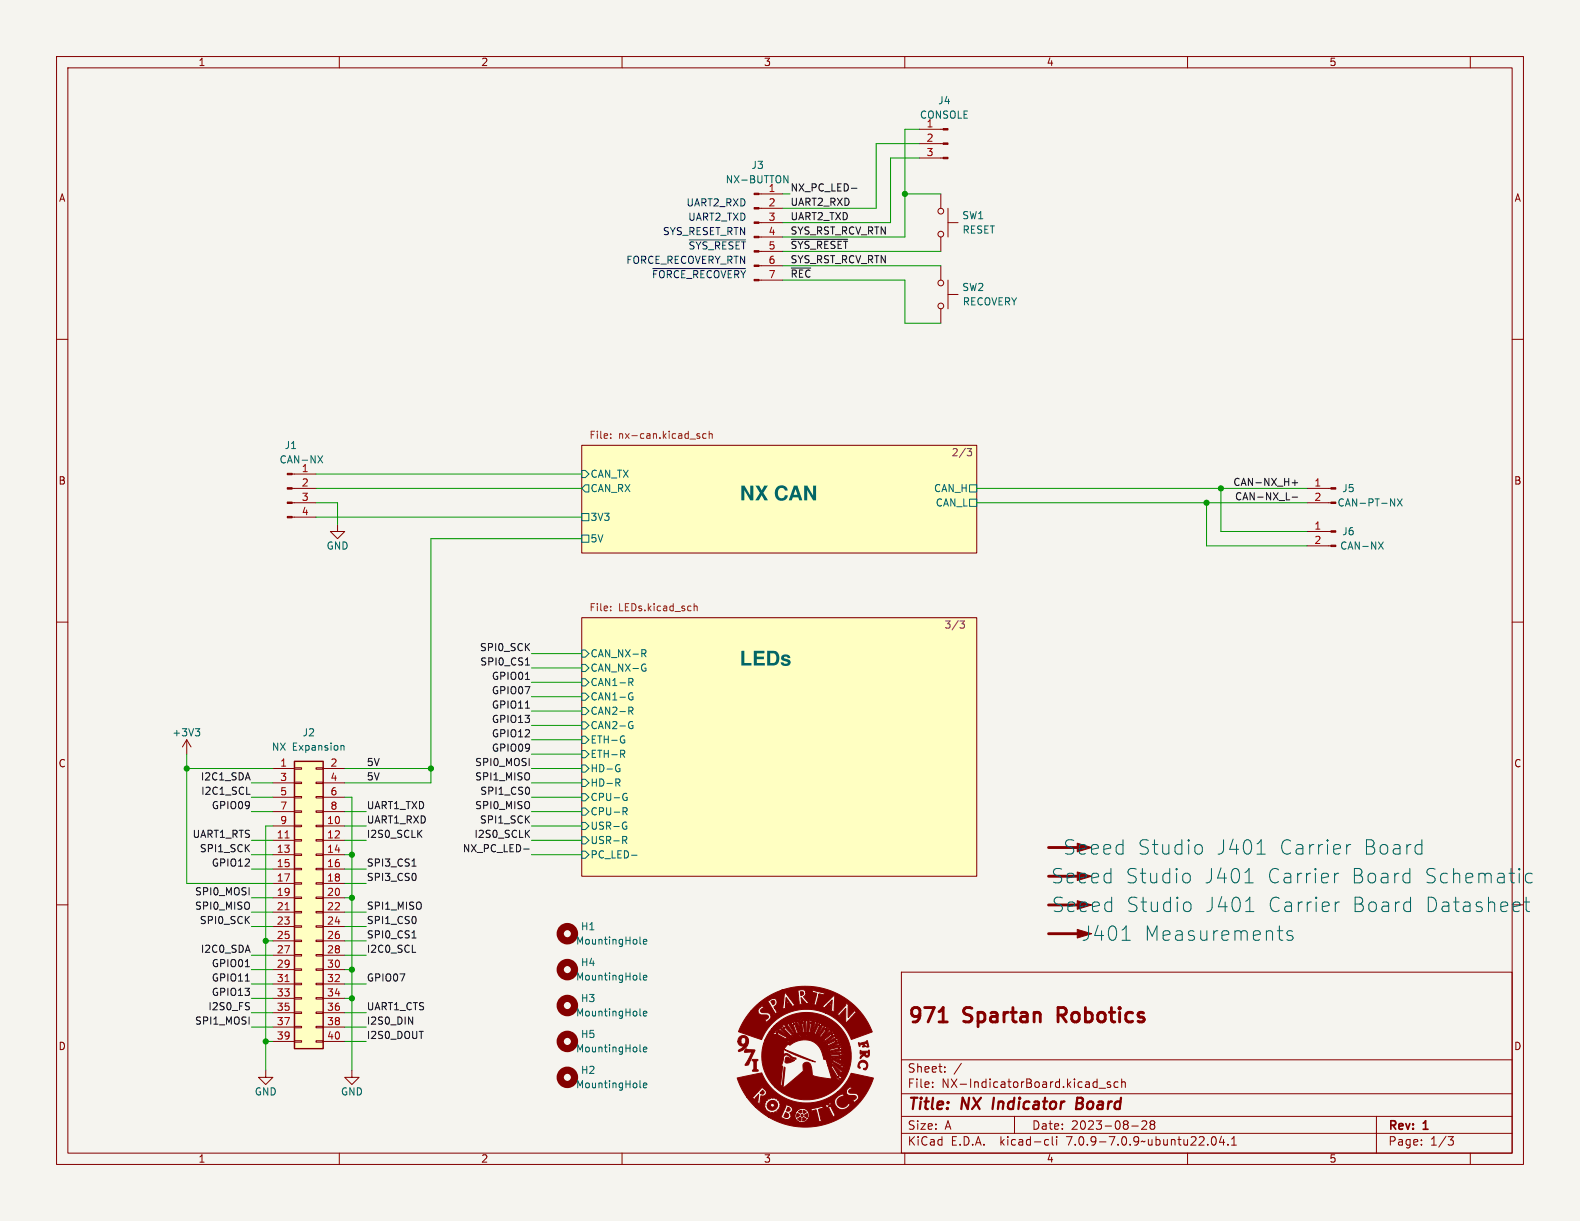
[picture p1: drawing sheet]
<svg xmlns="http://www.w3.org/2000/svg" width="279mm" height="216mm" viewBox="0 0 279 216" stroke-linecap="round" stroke-linejoin="round" font-family="sans-serif">
<path d="M0 0h279.4v215.9h-279.4z" fill="#f5f4ef" stroke="#f5f4ef" stroke-width=".18"/>
<g fill="none" stroke="#840000" stroke-width=".18">
<path d="M10 10h259.4v195.9h-259.4zM12 12h255.4v191.9h-255.4zM60 10v2M110 10v2M160 10v2M210 10v2M260 10v2M134.2 39.4h4.2M134.2 36.8h4.2M134.2 34.3h4.2M162.6 27.9h4.2M162.6 25.4h4.2"/>
<path d="M162.6 22.9h4.2M166.4 34.3v2.5M167.6 39.4h1.8M167.6 36.8v5.1M10 60h2M134.2 47h4.2M134.2 41.9h4.2M134.6 44.5h3.8M134.6 49.5h3.8M166.4 41.9v2.6M166.4 47v2.5M166.4 54.6v2.6"/>
<path d="M167.6 49.5v5.1M167.6 52.1h1.8M267.4 60h2M102.9 78.7h69.8v19.1h-69.8zM51.7 91.4h4.2M51.7 88.9h4.2M51.7 86.4h4.2M51.7 83.8h4.2M59.7 92.7v1.3h1.3l-1.3 1.3-1.3-1.3h1.3M231.1 96.5h4.3M231.1 94h4.3M231.1 88.9h4.3"/>
<path d="M231.1 86.4h4.3M10 110h2M102.9 109.2h69.8v45.7h-69.8zM267.4 110h2M33 130.8l-.7 1.3M33 130.8v2.6M33 130.8l.8 1.3M48.3 135.9h3.8M48.3 138.4h3.8M52.1 138.3h1.2v.3h-1.2zM52.1 135.8h1.2v.2h-1.2zM55.9 138.3h1.2v.3h-1.2z"/>
<path d="M55.9 135.8h1.2v.2h-1.2zM57.1 135.9h3.9M57.1 138.4h3.9M10 160h2M48.3 146.1h3.8M48.3 148.6h3.8M48.3 151.1h3.8M48.3 153.7h3.8M48.3 156.2h3.8M48.3 158.8h3.8M48.3 141h3.8M48.3 143.5h3.8"/>
<path d="M52.1 158.6h1.2v.3h-1.2zM52.1 156.1h1.2v.2h-1.2zM52.1 153.5h1.2v.3h-1.2zM52.1 151h1.2v.3h-1.2zM52.1 148.5h1.2v.2h-1.2zM52.1 145.9h1.2v.3h-1.2zM52.1 143.4h1.2v.2h-1.2zM52.1 140.8h1.2v.3h-1.2zM55.9 158.6h1.2v.3h-1.2zM55.9 156.1h1.2v.2h-1.2zM55.9 153.5h1.2v.3h-1.2zM55.9 151h1.2v.3h-1.2z"/>
<path d="M55.9 148.5h1.2v.2h-1.2zM55.9 145.9h1.2v.3h-1.2zM55.9 143.4h1.2v.2h-1.2zM55.9 140.8h1.2v.3h-1.2zM57.1 146.1h3.9M57.1 148.6h3.9M57.1 151.1h3.9M57.1 153.7h3.9M57.1 156.2h3.9M57.1 158.8h3.9M57.1 141h3.9M57.1 143.5h3.9"/>
<path d="M267.4 160h2M48.3 161.3h3.8M48.3 163.8h3.8M48.3 166.4h3.8M48.3 168.9h3.8M48.3 171.5h3.8M48.3 174h3.8M48.3 176.5h3.8M48.3 179.1h3.8M52.1 178.9h1.2v.3h-1.2zM52.1 176.4h1.2v.3h-1.2zM52.1 173.9h1.2v.2h-1.2z"/>
<path d="M52.1 171.3h1.2v.3h-1.2zM52.1 168.8h1.2v.2h-1.2zM52.1 166.2h1.2v.3h-1.2zM52.1 163.7h1.2v.3h-1.2zM52.1 161.2h1.2v.2h-1.2zM55.9 178.9h1.2v.3h-1.2zM55.9 176.4h1.2v.3h-1.2zM55.9 173.9h1.2v.2h-1.2zM55.9 171.3h1.2v.3h-1.2zM55.9 168.8h1.2v.2h-1.2zM55.9 166.2h1.2v.3h-1.2zM55.9 163.7h1.2v.3h-1.2z"/>
<path d="M55.9 161.2h1.2v.2h-1.2zM57.1 161.3h3.9M57.1 163.8h3.9M57.1 166.4h3.9M57.1 168.9h3.9M57.1 171.5h3.9M57.1 174h3.9M57.1 176.5h3.9M57.1 179.1h3.9M159.4 171.9h108v32h-108zM47 189.2v1.3h1.3l-1.3 1.3-1.3-1.3h1.3M48.3 181.6h3.8"/>
<path d="M48.3 184.2h3.8M52.1 184h1.2v.3h-1.2zM52.1 181.5h1.2v.2h-1.2zM55.9 184h1.2v.3h-1.2zM55.9 181.5h1.2v.2h-1.2zM57.1 181.6h3.9M57.1 184.2h3.9M62.2 189.2v1.3h1.3l-1.3 1.3-1.2-1.3h1.2M159.4 197.4h108M159.4 193.4h108M159.4 187.4h108M164.9 192.1v.2"/>
<path d="M164.9 191.4v.1M167.1 189.4v.2M167.1 188.7v.1M170 188l-1.3 1.9M179.4 197.4v3M194.4 192.4h1.1M196.4 191.4l-.4-.1-.2 .2 .1 .2 .5 .2v.3h-.6M197.7 191.4l-.4-.1-.3 .3v.4l.1 .2h.6M198.4 191.4l.2-.1 .3 .1 .1 .9M198.4 190.8v1.5M200.1 199.1h1.2M201.9 198.3l.6-.1 .2 .1 .1 .3-.9 1.1h.9"/>
<path d="M203.6 198.8l-.2-.3 .2-.3 .5 .1 .1 .2-.3 .3M203.6 198.8l-.2 .3v.3l.2 .3 .5-.1 .1-.2-.1-.4-.2-.2M203.6 198.8h.3M243.4 197.4v6.5M60 203.9v2M110 203.9v2M159.4 200.4h108M160 203.9v2M185 201.5l.4 .1M185.4 202.4l-.4 .1M186.1 201v1.3l.2 .2M186.9 201v.1"/>
<path d="M186.9 201.5v1M210 203.9v2M214.4 201.1l.2-.1a.81 .81 0 0 1 .6 .6 .81 .81 0 0 1-.3 .8l-.2 .1a.81 .81 0 0 1-.6-.6 .81 .81 0 0 1 .3-.8zM216 200.9l-.4 1.1h1M216.4 201.5v1M217.1 202.3v.2M217.8 202.5h.8M217.8 201.4l.4-.4v1.5M251.4 202.3v.2M251.4 201.6v.1M256.1 201h.9l-.5 .6 .4 .1 .1 .5-.3 .3h-.4M260 203.9v2"/>
<circle cx="166.4" cy="37.3" r=".51"/>
<circle cx="166.4" cy="50" r=".51"/>
<circle cx="166.4" cy="54.1" r=".51"/>
<circle cx="166.4" cy="41.4" r=".51"/>
</g>
<path d="M175.8 194.1l-.3 2M190.4 195.1h.7M191.1 195.1l.2 .1M191.2 194.1h-.7l-.2 2 .9-.1M191.3 195l-.2 .1" fill="none" stroke="#840000" stroke-width=".4"/>
<path d="M185.4 154.9h6.4M185.4 149.9h6.4M185.4 165.1h6.4M185.4 160h6.4M187.1 179.5h1M188.1 178.2h-1v2.5M166.1 180.7h1.4" fill="none" stroke="#840000" stroke-width=".51"/>
<g fill="#840000" stroke="#840000" stroke-width=".18">
<path d="M130.4 190.6l4.3-.9a8.5 8.5 0 0 0 10 5.1h2.9l.1 .6 .5 .6-.1 .1h.3a1.43 1.43 0 0 0 1.9-.8l-.2-.3-.4 .5a.99 .99 0 0 1-1.6-.3 .99 .99 0 0 1 1-1.4l.1 .2 .2-.1-.2-.2a.32 .32 0 0 0-.2-.3 .32 .32 0 0 0-.4 .2l-.8 .6-.2 .6h-2.9a8.4 8.4 0 0 0 3.4-1.8l1.5 .1a.66 .66 0 0 0 .6 .6h.6a.42 .42 0 0 1 .6 .2 .42 .42 0 0 1-.4 .6l-.1-.1a.22 .22 0 0 0-.1 .2 .22 .22 0 0 0 .2 .2 .17 .17 0 0 0 .2 .2 .17 .17 0 0 0 .1-.2v-.1a.76 .76 0 0 0 .4-1.1l-.4-.3h-1a.35 .35 0 0 1-.2-.5 .35 .35 0 0 1 .5-.1l.1-.2-.4-.4-.5 .5-.2 .4h-1.5l.2-.1a13.7 13.7 0 0 0 2.3-3.1l3.8 .8a3.3 3.3 0 0 1-.7 1.8 12.7 12.7 0 0 1-17.9 5.1h2.1l.4 .2a1.45 1.45 0 0 0 1.2 .2l.4-.4v-.3h.6l.1 .1-.1 .1 .1 .1-.1 .1 .2 .1-.1 .1h.1l-.1 .1 .2 .1-.1 .1h.2v.1h.1l.1 .2 .1-.1 .2 .2 .1-.1 .1 .2 .1-.1 .3 .1 .1-.1h.1v-.1l.2 .1v-.2l.1 .1v-.2l.2 .1v-.2h.2l-.1-.1h.2l-.1-.2h.2l-.1-.1 .1-.1v-.3l.1-.1-.1-.1 .1-.1-.2-.2 .1-.1-.1-.1v-.1h-.2l.1-.2h-.2l.1-.1h-.2v-.1h-.1l-.1-.1-.1 .1-.1-.2h1.2l.2 .7 .1-.2 .6-.2 .4 1.6a.22 .22 0 0 1 .1 .3 .22 .22 0 0 1-.2 .1l.2 .2 .6-.2 .1-.2a.4 .4 0 0 1-.5-.5l-.1-.7a.41 .41 0 0 1-.1-.6 .41 .41 0 0 1 .6-.1v.1a.34 .34 0 0 0 .2-.3 .34 .34 0 0 0-.1-.3h.5l.1 .1a.86 .86 0 0 1 .8 .9l.2 .5a.28 .28 0 0 0 .2 .4 .28 .28 0 0 0 .4-.2l-.3-.6a1.42 1.42 0 0 1-.3-1.5l-.1-.1a.21 .21 0 0 0-.3-.2 .21 .21 0 0 0-.1 .3l-.3 .2v-.4l-.3 .6h-.5l-.1-.1-.1 .1-1.6 .4h-2.3v.1l-.1-.1-.1 .2-.1-.1v.2h-.2l.1 .1-.3 .1 .1 .1-.1-.1v.2l-.1 .1 .1 .1h-.2l.1 .2-.1 .1h-.6l-.2-.4a.68 .68 0 0 0 .4-.8 .68 .68 0 0 0-.7-.5l-.5-.2 .1 .3-.2 .5-.6 1.3-.2-.1-.1 .2h-2.1l-2.2-1.8 1.7 .1 .1 .3-.2 .2 .3-.1 .1 .2v.3l.2-.1 .4 .1v.2l.4-.2 .2 .2 .1-.2 .2-.1 .3 .1a.36 .36 0 0 1 .4-.5v-.2l.3-.3a.28 .28 0 0 1-.2-.2 .28 .28 0 0 1 .2-.3 .28 .28 0 0 1-.3-.2 .28 .28 0 0 1 .2-.3 .31 .31 0 0 1-.4-.1 .31 .31 0 0 1-.1-.4 .28 .28 0 0 1-.4 .1 .28 .28 0 0 1-.1-.3 .34 .34 0 0 1-.4 .2 .34 .34 0 0 1-.3-.2 .3 .3 0 0 1-.2 .3 .3 .3 0 0 1-.3-.1v.2l-.2 .2h-.3a.31 .31 0 0 1 .1 .4 .31 .31 0 0 1-.4 .1 .3 .3 0 0 1 .3 .3 .3 .3 0 0 1-.3 .3h-1.4l-1.6-1.8h.9l.6 .6a.94 .94 0 0 1 .6-.9l.1-.1-.2 1.2a.59 .59 0 0 0 .5 .6 .84 .84 0 0 1 0-1v-.3a.32 .32 0 0 1 .5-.2h.1a.69 .69 0 0 0 .5-.7 .69 .69 0 0 0-.6-.6l-.4-.3v.2l-1.4 1.6-.2-.1h-1l-1.1-1.8z"/>
<path d="M136.9 181.4l.4-.3h1.8l1.3 1.8 .2-.1 3.6 .1 .7-1.4a.45 .45 0 0 0 .4-.3 .45 .45 0 0 0-.1-.5l-.1 .3h-.2v-.3l-.3 .3v.5l-.6 1.3h-3.4l-1-1.5-.1-.5h.4l.1 .3a3.2 3.2 0 0 1 .9 1.7l.2-.1 2.6 .1 .8-2.2-.1-.1-.1 .2-.1-.2-.1 .1v.3l-.6 1.8h-2.4l-.5-1.3 .1-.6-.3-.3h.4l.2 .4 .5 1.8 .2-.1-.4-1.9h.3l.2 .4 .2 1.5 1.2 .1 .1-.5a2.35 2.35 0 0 1 .4-1.5l-.1-.4-.1 .3-.2-.1 .1-.3a.62 .62 0 0 0-.2 .9l-.2 1.5h-.8l-.2-1.6 .2-.5h.2l.1 .3v1.6a.13 .13 0 0 0 0 .2 .13 .13 0 0 0 .2-.1v-1.7l.2-.4-.1-.1a.17 .17 0 0 1-.2 .2 .17 .17 0 0 1-.1-.3l-.1 .3h-.2l-.3-.4 .1 .3-.2 .1-.2-.2v.4h-.3v-.3l-.2-.1v.3l-.2-.2-.5 .1-.1 .3h-.1l-.1-.3-.2 .3h-.5a.18 .18 0 0 1 0 .3 .18 .18 0 0 1-.2 0 .18 .18 0 0 1-.1-.2v.2h-1.8a7.8 7.8 0 0 1 10.2-.5 7.8 7.8 0 0 1 1.9 10.1 8 8 0 0 1-12.4 1.4l1 .1 .3-.3 .4-3.2 .1 .1-.3 3.6 3.3-2.8 .3-.4a1.04 1.04 0 0 1 .2-1.3 .9 .9 0 0 1 1.2 1l.1 .6a.61 .61 0 0 0 .7 .9l2.8 .4-.7-2.3h.5l.4 .7a2.12 2.12 0 0 1 .7 1.6l.4 .3v-.4h.2l.1 .3a.55 .55 0 0 0 .1-.6 .55 .55 0 0 0-.6-.3l-1-1.7-.8 .1-.1-.5h.6l.4 .2 1.2 1.2 .2 .4h.3a.17 .17 0 0 1-.2-.1 .17 .17 0 0 1 .1-.2 .17 .17 0 0 1 .2 .1l-1.6-1.4-.2-.4h-.3a.16 .16 0 0 1 .2 .2 .16 .16 0 0 1-.3 0h-.6l-.2-.5h.9l.6 .4a2.37 2.37 0 0 1 1.3 .9l.4-.1-.2-.1v-.2h.3l-.3-.3h-.5l-1.5-.8-.1 .2h-.9v-.2h-.4l-.1-.2a3.4 3.4 0 0 0-3.1-3.2 4.1 4.1 0 0 0-2.8 .9l-.4-.2-.7 .9 5.6 2.3-3.2-1.1-2.4-1.2v1a1.03 1.03 0 0 1 1.5 .4l.7 .2v.2l-.6-.1-1.1-.7-.5 .2-.1 .7-.3 1.1 .2 .1-.4 3.5h-1a7.6 7.6 0 0 1-2-7.6l4.6 .1a6 6 0 0 1 3-1 3.7 3.7 0 0 1 3.3 3.5l-.1-.6h.4l.1 .4 .1-.1a.3 .3 0 0 0 0-.3 .3 .3 0 0 0-.3-.1 .45 .45 0 0 1-.5-.6l.4-.1 .1 .3h.1a.36 .36 0 0 0-.1-.4 .36 .36 0 0 0-.5 .1l-.2-.3a.24 .24 0 0 1-.1-.4 .24 .24 0 0 1 .4 .1l.1 .1h.1l-.2-.5-.6 .2-.1-.1a.32 .32 0 0 1-.3-.3 .32 .32 0 0 1 .3-.3l.2 .2h.2l-.4-.4-.4 .4-.3-.3a.24 .24 0 0 1-.3-.2 .24 .24 0 0 1 .2-.3l.4 .2v-.1l-.6-.3a.35 .35 0 0 1-.1 .5 .35 .35 0 0 1-.5-.1 .3 .3 0 0 1-.3-.2 .3 .3 0 0 1 0-.3l.5 .1v-.1l-.7-.2v.5h-.9a.18 .18 0 0 1-.1-.3 .18 .18 0 0 1 .3-.1h.2l-.3-.1a.28 .28 0 0 0-.4 .1 .28 .28 0 0 0 .1 .4l-1 .2-.1-.3 .5-.2h-.3a.25 .25 0 0 0-.3 .2 .25 .25 0 0 0 .1 .3l-.5 .3a.28 .28 0 0 1-.2 .1 .28 .28 0 0 1-.3-.2l.4-.4-.5 .3 .2 .4-.3 .2h-4.5l.3-.6h3.8a.37 .37 0 0 0 .5 .4l-.3-.4 .5-.3a.23 .23 0 0 1 .4-.1 .23 .23 0 0 1 0 .3l-.2 .2 .5-.2-.2-.4 .7-.2a.23 .23 0 0 1 .3-.1 .23 .23 0 0 1 0 .4l-.4 .1 .4-.1a.3 .3 0 0 0 .3-.1 .3 .3 0 0 0-.1-.4h1.1v.4h-.5h.7v-.5l1 .3a.3 .3 0 0 1-.1 .3 .3 .3 0 0 1-.4 0h-.1l.6 .2 .2-.5 .7 .3a.24 .24 0 0 1 .1 .3 .24 .24 0 0 1-.2 .2l-.4-.1a.4 .4 0 0 0 .4 .2 .4 .4 0 0 0 .3-.3l.7 .6-.4 .2-.3-.1a.37 .37 0 0 0 .3 .3 .37 .37 0 0 0 .4-.2h.1l.4 .7-.4 .1-.2-.3h-.1l.1 .2a.41 .41 0 0 0 .7 0l.1 .6a.22 .22 0 0 1 0 .3 .22 .22 0 0 1-.3-.1l-.1-.3-.1 .1a.35 .35 0 0 0 .1 .4 .35 .35 0 0 0 .5-.1h.1l.1 .8h-.5v-.4v.5l.8-.1v.1l1.9 .5 .3-.1a.17 .17 0 0 1-.3-.1 .17 .17 0 0 1 .2-.2l-2.3-.2-.1-.5h.3v.2h1.3a.63 .63 0 0 0 .8 .1l-.2-.2 .1-.1h.2a.45 .45 0 0 0-.4-.2 .45 .45 0 0 0-.4 .2h-1.7l-.1-.4h.3a.43 .43 0 0 0 .7 .1l1.4-.1 .1-.1-.2-.1v-.1h.3a.74 .74 0 0 0-.9 .1l-1.7 .2-.1-.5h.3v.2l1.6-.3a.43 .43 0 0 0 .4 .1 .43 .43 0 0 0 .3-.4 .18 .18 0 0 1-.2 .1 .18 .18 0 0 1-.2-.1l.3-.2-.5-.1-.4 .3-1.3 .4h-.3l-.2-.4h.3l.1 .2 1.5-.6a.46 .46 0 0 0 .6-.3 .16 .16 0 0 1-.2 .2 .16 .16 0 0 1-.1-.2 .16 .16 0 0 1 .1-.2l-2 .9h-.3l-.3-.5h.3l.2 .2 1.2-.6h.6l.3-.3h-.4v-.1l.3-.2a.67 .67 0 0 0-.9 .4l-1.3 .6h-.3l-.2-.4h.3l.1 .2 1.4-.9 .4-.1 .1-.1-.3-.1 .1-.2h-.2l-.2 .3-1.4 .9h-.3l-.4-.4h.4l.1 .2 1.3-1a.45 .45 0 0 0 .4-.1 .45 .45 0 0 0 .1-.5l-.2 .3-.1-.1 .1-.3-.4 .2-.2 .4-1.1 .9h-.4l-.4-.3h.4a.23 .23 0 0 0 .3 0 .23 .23 0 0 0 .1-.2l1.3-1.1v-.3l-.2 .2v-.3l-.1 .1-.2 .4-1.2 1.2h-.4l-.5-.3h.5l.2 .1 .2-.3a2.11 2.11 0 0 1 1.1-1v-.4a.16 .16 0 0 1-.2 .1 .16 .16 0 0 1-.1-.2 .16 .16 0 0 1 .3-.1 .5 .5 0 0 0-.6 .6l-.9 1.2h-.5l-.7-.3 1 .1 .8-1.4 .3-.2v-.2a.16 .16 0 0 1-.3 0 .16 .16 0 0 1 .2-.2 .51 .51 0 0 0-.4 .6l-.8 1.3h-.8a5.8 5.8 0 0 0-4.6 .9h-3.8l.7-1.4h.7l.1 .3 .2 .1a1.47 1.47 0 0 1 1.3 .5l.6 .3 .4-.2-.4-.2a2.26 2.26 0 0 1-1.4-1l-.6-.1 .1 .1a.15 .15 0 0 1 0 .3 .14 .14 0 0 1-.2-.1l-.1-.1-.7 .1 .4-.6h1.1l1.9 1.5 .2-.1-1.7-1.6h-.3l.2 .2v.1l-1.4-.1 .4-.4h1.3l.2 .4 .5 .2 1.1 1.1 .3-.2-1.2-1.2a.59 .59 0 0 0-.8-.6 .22 .22 0 0 1 .3 .1 .22 .22 0 0 1-.1 .3l-.3-.2z"/>
<path d="M133 187.3h.1a.79 .79 0 0 1 .9 .2 .61 .61 0 0 0-.3 .8v.2a.51 .51 0 0 0 .4 .8l-.1 .1h-.7a.19 .19 0 0 1-.2-.1 .19 .19 0 0 1 .2-.2v-.9a.45 .45 0 0 0-.3-.7z"/>
<path d="M152.1 187.7a.87 .87 0 0 1 1.3 .2 .87 .87 0 0 1-.5 1.3l-.2-.2a.62 .62 0 0 0 .6-.8 .62 .62 0 0 0-.9-.4 .61 .61 0 0 0-.3 1.1 .42 .42 0 0 1-.4-.3 .42 .42 0 0 1 .1-.5z"/>
<path d="M131.9 185.5l1.2 .1a.25 .25 0 0 1 .4 .1 .25 .25 0 0 1-.1 .3l-.8 1.7a.65 .65 0 0 1-.8 .7l1.2-2.4-1 .1a.25 .25 0 0 1-.4-.1 .25 .25 0 0 1 .2-.4z"/>
<path d="M152.1 185.8l.2 .1h.8l.6-.2a1.11 1.11 0 0 1-.3 1.2h-.3a.35 .35 0 0 0-.3-.3 .35 .35 0 0 0-.3 .2l-.3 .4a.74 .74 0 0 1 .6-1h-.4l-.2 .2-.1-.2h.9a.32 .32 0 0 0 .2 .4 .32 .32 0 0 0 .3-.4h-1.4z"/>
<path d="M130.7 183.4a1 1 0 0 1 1.4 0 1 1 0 0 1 .1 1.3 1.63 1.63 0 0 1-1.6 1.2v-.2l1-.7a.91 .91 0 0 1-1.1-.7v-.1h.5a.46 .46 0 0 0 .6 .4 .46 .46 0 0 0 .3-.6 .45 .45 0 0 0-.5-.5 .45 .45 0 0 0-.4 .6v.1h-.5z"/>
<path d="M151.8 184.4h.5a1.29 1.29 0 0 0 1.1-.4l.2 .8a.22 .22 0 0 1 0 .3 .22 .22 0 0 1-.3 .1v-.3a.3 .3 0 0 0 0-.4 .3 .3 0 0 0-.4 .1v.3l.2 .1-.5 .1h-.1a.21 .21 0 0 0 .1-.4 .2 .2 0 0 0-.3 0l-.2 .1v.2h-.1z"/>
<path d="M133.4 178.1l.9-.8h1.2a.81 .81 0 0 1 .8 .7l.4 .6a.52 .52 0 0 1 .1 .7l.9-.4-.1-.1-.2 .1-.4-.6h1.3v.1l.8-.2-.2-.1v-.8h.2a.14 .14 0 0 0 .2 .1 .14 .14 0 0 0 0-.2 .14 .14 0 0 0-.2 0l-.2 .1 .1-.9 .7 .9a.43 .43 0 0 1 .2 .7h5.4l.8 .2a.52 .52 0 0 1 .3-.7l.3 .1a.14 .14 0 0 0 .1 .1 .14 .14 0 0 0 .1-.1l-.1-.2-.4 .1 .8-.7-.1 1.7-.3 .1 .8 .4 .1-.1a.91 .91 0 0 1-.2-1l.1-1.7a.38 .38 0 0 0-.6 .3l-1.7 1.5h-5.4l.6-.2h4h-4l.2-.1v-.1h-.3l-1.3-1.8a.22 .22 0 0 0-.3-.3 .22 .22 0 0 0-.1 .4l-.3 2.3-1.4 .1a.22 .22 0 0 1-.1-.3 .22 .22 0 0 1 .2-.2l.3-.3v-.4a.65 .65 0 0 0-.5-.6 .65 .65 0 0 0-.7 .3l-.7 .5h-1.2l.4-.3a12.7 12.7 0 0 1 3.5-1.9h2.7l.1 .2a.46 .46 0 0 1 .2 .6l.1 1.2a.28 .28 0 0 1-.2 .4v.1l.9-.1-.1-.1h-.1l-.2-1 1 1.1 .6-.1-.3-.2-.6-.7a.27 .27 0 0 1-.2-.2 .27 .27 0 0 1 .3-.3l.1-.5 1.6 .1a.24 .24 0 0 1 .3 0 .24 .24 0 0 1 0 .3l-.3 1.2a.24 .24 0 0 1-.1 .3 .24 .24 0 0 1-.3 0 .79 .79 0 0 0 .9 .2 .31 .31 0 0 1-.2-.2 .31 .31 0 0 1 .1-.4l.3-1.1h.1h-.1v-.2l.7 .2-.1 .1 .2 .1 .2-.7-.2 .1-.8-.1-1-.4-.2 .5h-1.1a.7 .7 0 0 0-1.1-.4h-3.2l.4-.1a12.7 12.7 0 0 1 15.6 7.5l-3.7 1.3a8.4 8.4 0 0 0-4.5-4.6h1.9l.7 .5-.1-.2 1.1-1.2-.1 2.5h.2l1.2-1.3a.52 .52 0 0 1 .7-.3l-.6-.7a.17 .17 0 0 0-.2 .2 .17 .17 0 0 0 .2 .1l-1 1.1 .1-2.2-.6-.4h-.1l.2 .2-.1 .4-1.3 1.3-.2-.1-.1 .1a6 6 0 0 1-3.1-.4l-2.1-.3a8.7 8.7 0 0 0-8.1 5.3l-4-1.4a12.2 12.2 0 0 1 2.2-3.6h1.2l.4 .6 .8 .1a.42 .42 0 0 1 .7 .3 .42 .42 0 0 1-.7 .4l.3 .4a.18 .18 0 0 0 .2 .1 .18 .18 0 0 0 .1-.2 .86 .86 0 0 0 .5-1l-.1-.2a1.8 1.8 0 0 0-1.5-.3 .4 .4 0 0 1-.1-.5 .4 .4 0 0 1 .5-.2l-.2-.3a.17 .17 0 0 0-.2-.2 .17 .17 0 0 0-.1 .2l-.5 .4-.1 .4h-1.2z"/>
<path d="M141 197.8l.5-.3 .2 .1v.5a.37 .37 0 0 1-.6-.2z"/>
<path d="M142 197.7l.1-.1 .5 .3a.48 .48 0 0 1-.7 .2z"/>
<path d="M142.3 197.1l.5-.2-.1 .7-.4-.3z"/>
<path d="M141 196.8a.34 .34 0 0 1 .4 .4 .34 .34 0 0 1-.5 .3z"/>
<path d="M142 196.3l.6 .3-.2 .1a.25 .25 0 0 1-.3 .1 .25 .25 0 0 1-.1-.3z"/>
<path d="M141.2 196.6l.5-.3v.5h-.1z"/>
<path d="M138.9 196.7l.5 .3a.4 .4 0 0 1-.1 .6 .4 .4 0 0 1-.6-.1l-.1-.1z"/>
<path d="M139.3 195.8a.37 .37 0 0 1 .4 .5 .37 .37 0 0 1-.6 .1z"/>
<path d="M146.6 195.5l.3-.1v.2l-.3 .1 .2-.1v-.2l-.2 .3z"/>
<path d="M135.9 194.9a.9 .9 0 0 1 1.3-.1 .9 .9 0 0 1 .1 1.2 .9 .9 0 0 1-1.2 .2l-.3-.3-.1-.4h.5l.4 .3 .3-.1v-.4a.37 .37 0 0 0-.4-.2 .37 .37 0 0 0-.3 .4h-.5z"/>
<path d="M134.8 192.8l.3 .3v.2a.41 .41 0 0 1-.7 0z"/>
<path d="M139 187h.3l1.2 .5a2.24 2.24 0 0 1-1.5 .4h-.1a.74 .74 0 0 1 0-.9z"/>
<path d="M148.1 190.4h.1v.2v-.2l.1 .2v-.2h-.2a.15 .15 0 0 1 .2 0 .15 .15 0 0 1-.1 .2 .15 .15 0 0 1-.1-.2l.1 .2z"/>
<path d="M148.7 188.2h.2v.2h-.2l.2-.1z"/>
<path d="M148.4 186.6h.2v.1h-.2h.2l-.2-.1 .2 .1z"/>
<path d="M148.3 185.2l.1-.1 .1 .2-.2 .1 .2-.2-.2 .1 .1-.1-.2 .1 .2-.2-.2 .2z"/>
<path d="M147.8 184h.2v.2h-.2l.2-.1h-.2h.2z"/>
<path d="M147 182.8h.2l-.1 .2h-.1l.2-.2-.2 .1 .1-.1-.1 .1z"/>
<path d="M137.3 182.5l.2 .2-.2-.2a.16 .16 0 0 1 .3 .1 .15 .15 0 0 1-.2 .2 .15 .15 0 0 1-.1-.2l.2 .1z"/>
<path d="M145.9 182l.2-.1 .1 .2h-.2l.1-.1-.2 .1 .2-.1-.2 .1 .2-.2z"/>
<path d="M138.5 181.6a.14 .14 0 0 1 .2 .1 .14 .14 0 0 1 0 .2 .14 .14 0 0 1-.2-.1l.2 .1-.2-.1h.2l-.2-.1 .2 .1z"/>
<path d="M144.7 181.1h.2v.2h-.2l.2-.1-.1-.1-.1 .2z"/>
<path d="M140.4 181h.1v.2h-.1l.1-.1-.1-.1-.1 .2z"/>
<path d="M143.4 180.8h.1v.2h-.1l.1-.2-.1 .2 .1-.2-.2 .1z"/>
<path d="M141.7 180.7l.2 .2-.2-.2 .2 .2-.1-.2h.1l.1 .2h-.2z"/>
<path d="M136.3 177.1a.37 .37 0 0 1 .7 0 .37 .37 0 0 1-.4 .5z"/>
<path d="M141.5 175.4a.36 .36 0 0 1 .6 .1 .36 .36 0 0 1-.3 .5h-.2z"/>
<path d="M235.4 96.4h.8v.2h-.8z"/>
<path d="M235.4 93.9h.8v.2h-.8z"/>
<path d="M50.8 91.3h.9v.3h-.9z"/>
<path d="M50.8 88.8h.9v.2h-.9z"/>
<path d="M50.8 86.2h.9v.3h-.9z"/>
<path d="M50.8 83.7h.9v.2h-.9z"/>
<path d="M133.3 46.9h.9v.2h-.9z"/>
<path d="M133.3 41.8h.9v.2h-.9z"/>
<path d="M133.3 39.2h.9v.3h-.9z"/>
<path d="M133.3 36.7h.9v.3h-.9z"/>
<path d="M133.3 34.2h.9v.2h-.9z"/>
<path d="M166.8 27.8h.8v.3h-.8z"/>
<path d="M166.8 25.3h.8v.2h-.8z"/>
<path d="M166.8 22.7h.8v.3h-.8z"/>
<path d="M235.4 88.8h.8v.2h-.8z"/>
<path d="M235.4 86.2h.8v.3h-.8z"/>
<circle cx="141.8" cy="197.2" r=".2"/>
<circle cx="147.1" cy="188.5" r=".1"/>
<circle cx="147.1" cy="187.5" r=".08"/>
</g>
<g fill="#ffffc2" stroke="#ffffc2" stroke-width=".18">
<path d="M102.9 109.2h69.8v45.7h-69.8z"/>
<path d="M102.9 78.7h69.8v19.1h-69.8z"/>
<path d="M52.1 134.6h5v50.8h-5z"/>
</g>
<g fill="none" stroke="#006464" stroke-width=".18">
<path d="M138.6 31.1l.7 1.2v-1.2M56.2 80.6l.9 1.3M57.1 80.6l-.9 1.3M102.9 83.2h.6l.6 .6-.6 .7h-.6zM102.9 90.8h1.2v1.3h-1.2zM102.9 94.6h1.2v1.3h-1.2zM103.5 85.7h.6v1.3h-.6l-.6-.6zM171.4 85.7h1.3v1.3h-1.3zM171.4 88.3h1.3v1.2h-1.3zM243.8 95.8l.8 1.3M244.6 95.8l-.8 1.3M247.1 88.2l.9 1.3"/>
<path d="M248 88.2l-.9 1.3M102.9 114.9h.6l.6 .7-.6 .6h-.6zM102.9 117.5h.6l.6 .6-.6 .6h-.6zM111.2 120h.5l.2 .2-.1 .4h-.6M113.5 114.9h.5l.2 .2-.1 .4h-.6M113.8 115.5l.4 .6M113.9 117.4l.3 .1M114 118.1h.2v.5l-.3 .1M34.5 128.8h.8l-.4 .5M35.1 129.3l.2 .3v.3l-.2 .2M60.4 131.9h.4v.8M102.9 132.7h.6l.6 .7-.6 .6h-.6z"/>
<path d="M102.9 130.2h.6l.6 .6-.6 .6h-.6zM102.9 120h.6l.6 .7-.6 .6h-.6zM102.9 122.6h.6l.6 .6-.6 .6h-.6zM102.9 127.6h.6l.6 .7-.6 .6h-.6zM102.9 125.1h.6l.6 .6-.6 .7h-.6zM102.9 137.8h.6l.6 .6-.6 .7h-.6zM102.9 135.3h.6l.6 .6-.6 .6h-.6zM108.9 137.7h.5l.2 .3-.1 .3-.6 .1M109.2 138.4l.4 .6M109.3 135.2l.3 .1M109.4 135.9h.2v.4l-.3 .2M110.1 133.3l.4 .6"/>
<path d="M110.2 132.7l.3 .2-.1 .3-.2 .1M110.2 130.8h.3v.5l-.3 .1M110.3 130.1l.1 .1M111.2 125h.5l.2 .3-.1 .3-.6 .1M111.4 122.6h.5M111.4 127.6h.5M111.5 120.6l.4 .6M111.5 125.7l.4 .6M111.7 123.2h.2v.4l-.2 .2-.3-.1M111.7 128.3h.2v.4l-.2 .1h-.3M102.9 142.9h.6l.6 .6-.6 .6h-.6zM102.9 140.3h.6l.6 .7-.6 .6h-.6z"/>
<path d="M102.9 150.5h.6l.6 .6-.6 .7h-.6zM102.9 148h.6l.6 .6-.6 .6h-.6zM102.9 145.4h.6l.6 .7-.6 .6h-.6zM110.1 147.9h.5l.2 .2-.1 .4-.6 .1M110.2 142.8h.5l.2 .3-.1 .3-.6 .1M110.4 140.3h.4M110.4 148.6l.4 .6M110.5 143.5l.4 .6M110.5 145.4h.3M110.6 146.1h.2v.4l-.3 .1M110.7 141h.2v.4l-.2 .1h-.3M111.7 151.2h1"/>
<path d="M210 154.4l.5 .5v.7l-.5 .5M210.1 159.5l.5 .5v.7l-.5 .5M212.1 149.3l.5 .5v.7l-.5 .5M220.2 156.1h1.4M222.3 151h1.4M236 154.4v1.7M236.1 159.5v1.7M236.7 154.4a.65 .65 0 0 0-.7 .5M236.9 159.5a.65 .65 0 0 0-.8 .5M238.1 149.3v1.7M238.9 149.3a.65 .65 0 0 0-.8 .5M249.1 154.4l.2 .1"/>
<path d="M249.2 159.5l.2 .1M249.3 153.6v2.5M249.3 156l-.2 .1M249.4 158.6v2.6M251.2 149.3l.2 .2M251.4 148.5v2.5M251.4 150.9l-.2 .1M269.5 159.5h1M269.9 158.6v2.2l.1 .3 .5 .1M271 154.5l-.8-.1-.5 .5v.7l.3 .4 .2 .1 .8-.1M113.2 179.5l.2 .1M113.2 166.8l.2 .1"/>
<path d="M113.2 173.1l.2 .2M113.8 179.2l.6-.1-.1-.2-.3-.1-.2 .2v.6h.5M113.8 166.5l.6-.1-.1-.2-.3-.1-.2 .2v.6h.5M113.8 172.9l.6-.1-.1-.3h-.3l-.2 .1v.6h.5M198.4 166.3h1.5M220.3 161.2h1.4M225.9 164.6h.9M226.6 166.3h.2M228.5 164.7l-.6-.1-.3 .3 .1 .4 .8 .2 .2 .3-.2 .3-.2 .2-.7-.2M249.4 161.1l-.2 .1M113.2 192.2l.2 .1M113.2 185.8l.2 .2"/>
<path d="M113.8 185.6l.6-.1-.1-.3h-.3l-.2 .1v.6h.5M113.8 191.9l.6-.1-.1-.2-.3-.1-.2 .2v.6h.5"/>
</g>
<path d="M108 76.7v.2M108 77.4v.1M123.4 77.1l.3 .1 .1 .1-.2 .2h-.2M123.4 76.7h.3M124.9 76.7h-.4l-.2 .2 .1 .6h.5M125.4 76.8l.2-.1h.3l.1 .8M125.4 76.3v1.2M108 107.9v.1M108 107.2v.1M122.7 106.7v1.3M122.7 107.3l.2-.1h.3l.1 .8" fill="none" stroke="#725600" stroke-width=".18"/>
<path d="M171 79.3h.8l-.4 .5 .4 .1v.4l-.2 .3h-.4M169.8 109.8h.7l-.4 .5 .4 .1v.4l-.2 .3h-.4" fill="none" stroke="#840084" stroke-width=".18"/>
<path d="M52.1 134.6h5v50.8h-5z" fill="none" stroke="#840000" stroke-width=".25"/>
<path d="M50.4 148.2h.7M50.4 160.9h.7M50.4 173.6h.7" fill="none" stroke="#a90000" stroke-width=".18"/>
<g fill="none" stroke="#840000" stroke-width="1.3">
<circle cx="100.3" cy="171.4" r="1.27"/>
<circle cx="100.3" cy="165.1" r="1.27"/>
<circle cx="100.3" cy="177.8" r="1.27"/>
<circle cx="100.3" cy="190.5" r="1.27"/>
<circle cx="100.3" cy="184.1" r="1.27"/>
</g>
<g fill="none" stroke="#0f0f0f" stroke-width=".18">
<path d="M150.6 33.3h.9M139.9 47.4h3.5M139.9 42.3h10M228.5 85.4h1M228.5 87.9h1M229 84.9v.9M92.9 117.6h.7M92.9 120.1h.7M92.9 125.2h.7M93.6 139.4v.8M43.6 140.5h.6M72.9 153.2h.7"/>
<path d="M92.6 150.1h1M43.4 170.9h.7M43.4 173.5h.7M72.2 179.8l.8 1.3v-1.3M72.9 165.9h.7M72.9 168.4h.6"/>
</g>
<path d="M115.4 47.5h16.5M121.9 42.4h10" fill="none" stroke="#0000c2" stroke-width=".18"/>
<g fill="none" stroke="#009600" stroke-width=".18">
<path d="M138.4 34.3h1.3M160 34.3h6.4M162.6 22.9h-2.6v19h-21.6M162.6 25.4h-7.7v11.4h-16.5M162.6 27.9h-5.1v11.5h-19.1M138.4 49.5h21.6v7.7h6.4M138.4 47h28M138.4 44.5h28M55.9 88.9h3.8v3.8M55.9 86.4h47M55.9 83.8h47M55.9 91.4h47"/>
<path d="M102.9 95.3h-26.7v43.1h-15.2M172.7 88.9h58.4M172.7 86.4h58.4M213.4 88.9v7.6h17.7M215.9 86.4v7.6h15.2M94 115.6h8.9M94 118.1h8.9M33 135.9h15.3M33 133.4v22.8h15.3M44.4 138.4h3.9M61 135.9h15.2M94 135.9h8.9"/>
<path d="M94 138.4h8.9M94 120.7h8.9M94 123.2h8.9M94 130.8h8.9M94 133.4h8.9M94 128.3h8.9M94 125.7h8.9M44.4 151.1h3.9M44.4 143.5h3.9M44.4 148.6h3.9M44.4 141h3.9M44.4 158.8h3.9"/>
<path d="M44.4 153.7h3.9M48.3 146.1h-1.3v43.1M61 141h1.2v48.2M61 151.1h1.2M61 143.5h3.8M61 146.1h3.8M61 148.6h3.8M61 158.8h1.2M61 156.2h3.8M61 153.7h3.8M94 151.1h8.9M94 143.5h8.9"/>
<path d="M94 146.1h8.9M94 148.6h8.9M94 141h8.9M44.4 168.9h3.9M44.4 176.5h3.9M44.4 179.1h3.9M44.4 171.5h3.9M44.4 161.3h3.9M44.4 163.8h3.9M44.4 174h3.9M47 166.4h1.3M61 166.4h3.8"/>
<path d="M61 168.9h3.8M61 176.5h1.2M61 179.1h3.8M61 171.5h1.2M61 161.3h3.8M61 163.8h3.8M61 174h3.8M44.4 181.6h3.9M47 184.2h1.3M61 184.2h3.8M61 181.6h3.8"/>
</g>
<g fill="#009600" stroke="#009600" stroke-width=".18">
<circle cx="62.2" cy="151.1" r=".46"/>
<circle cx="62.2" cy="158.8" r=".46"/>
<circle cx="33" cy="135.9" r=".46"/>
<circle cx="47" cy="166.4" r=".46"/>
<circle cx="160" cy="34.3" r=".46"/>
<circle cx="62.2" cy="171.5" r=".46"/>
<circle cx="47" cy="184.2" r=".46"/>
<circle cx="62.2" cy="176.5" r=".46"/>
<circle cx="76.2" cy="135.9" r=".46"/>
<circle cx="215.9" cy="86.4" r=".46"/>
<circle cx="213.4" cy="88.9" r=".46"/>
</g>
<g font-size="3.5" fill="#006464">
<text x="130.8" y="88.9">NX CAN</text>
<text x="130.8" y="118.1">LEDs</text>
<text x="188" y="151.4">Seeed</text>
<text x="201.1" y="151.4">Studio</text>
<text x="215" y="151.4">J401</text>
<text x="226" y="151.4">Carrier</text>
<text x="240.9" y="151.4">Board</text>
<text x="185.8" y="156.4">Seeed</text>
<text x="186" y="161.5">Seeed</text>
<text x="199" y="156.4">Studio</text>
<text x="199.1" y="161.5">Studio</text>
<text x="212.8" y="156.4">J401</text>
<text x="212.9" y="161.5">J401</text>
<text x="223.9" y="156.4">Carrier</text>
<text x="224" y="161.5">Carrier</text>
<text x="238.7" y="156.4">Board</text>
<text x="238.9" y="161.5">Board</text>
<text x="251.6" y="156.4">Schematic</text>
<text x="251.7" y="161.5">Datasheet</text>
<text x="191.2" y="166.6">J401</text>
<text x="202.3" y="166.6">Measurements</text>
</g>
<g font-size="3.5" fill="#840000">
<text x="160.4" y="181.6">971</text>
<text x="170.6" y="181.6">Spartan</text>
<text x="188.2" y="181.6">Robotics</text>
</g>
<g font-size="2.8" fill="#840000">
<text x="160.4" y="196.8">Title:</text>
<text x="170.1" y="196.8">NX</text>
<text x="176.4" y="196.8">Indicator</text>
<text x="191.9" y="196.8">Board</text>
</g>
<g font-size="2.1" fill="#840000">
<text x="160.4" y="189.9">Sheet:</text>
<text x="160.4" y="192.6">File:</text>
<text x="166.5" y="192.6">NX-IndicatorBoard.kicad_sch</text>
<text x="160.4" y="202.8">KiCad</text>
<text x="160.4" y="200">Size:</text>
<text x="167.1" y="200">A</text>
<text x="168.1" y="202.8">E.D.A.</text>
<text x="177" y="202.8">kicad-cli</text>
<text x="182.4" y="200">Date:</text>
<text x="188.9" y="202.8">7.0.9-7.0.9~ubuntu22.04.1</text>
<text x="189.4" y="200">2023-08-28</text>
<text x="245.4" y="200.2">Rev:</text>
<text x="245.4" y="202.8">Page:</text>
<text x="251.8" y="200.2">1</text>
<text x="252.9" y="202.8">1/3</text>
</g>
<g font-size="1.8" fill="#840000">
<text x="35" y="11.9">1</text>
<text x="85" y="11.9">2</text>
<text x="135" y="11.9">3</text>
<text x="185" y="11.9">4</text>
<text x="235" y="11.9">5</text>
<text x="10.3" y="35.9">A</text>
<text x="267.7" y="35.9">A</text>
<text x="10.3" y="85.9">B</text>
<text x="267.7" y="85.9">B</text>
<text x="10.3" y="135.9">C</text>
<text x="267.7" y="135.9">C</text>
<text x="10.3" y="185.9">D</text>
<text x="267.7" y="185.9">D</text>
<text x="35" y="205.8">1</text>
<text x="85" y="205.8">2</text>
<text x="135" y="205.8">3</text>
<text x="185" y="205.8">4</text>
<text x="235" y="205.8">5</text>
</g>
<g font-size="1.8" fill="#006464">
<text x="162.6" y="21.2">CONSOLE</text>
<text x="163.8" y="22.6">1</text>
<text x="165.8" y="18.6">J4</text>
<text x="128.2" y="32.6">NX-BUTTON</text>
<text x="132.8" y="30.1">J3</text>
<text x="170.1" y="39">SW1</text>
<text x="170.1" y="41.5">RESET</text>
<text x="170.1" y="51.7">SW2</text>
<text x="170.2" y="54.2">RECOVERY</text>
<text x="49.3" y="82.1">CAN-NX</text>
<text x="50.2" y="79.6">J1</text>
<text x="104.3" y="84.7">CAN_TX</text>
<text x="104.3" y="87.2">CAN_RX</text>
<text x="165.1" y="87.2">CAN_H</text>
<text x="165.4" y="89.8">CAN_L</text>
<text x="236.4" y="89.8">CAN-PT-NX</text>
<text x="237.3" y="87.2">J5</text>
<text x="104.3" y="92.3">3V3</text>
<text x="237.3" y="94.8">J6</text>
<text x="57.7" y="97.4">GND</text>
<text x="104.3" y="96.1">5V</text>
<text x="236.9" y="97.4">CAN-NX</text>
<text x="104.3" y="116.4">CAN_NX-R</text>
<text x="104.3" y="119">CAN_NX-G</text>
<text x="104.3" y="121.5">CAN1-R</text>
<text x="104.3" y="124.1">CAN1-G</text>
<text x="30.4" y="130.4">+3V3</text>
<text x="53.4" y="130.4">J2</text>
<text x="104.3" y="131.7">ETH-G</text>
<text x="104.3" y="129.1">CAN2-G</text>
<text x="104.3" y="126.6">CAN2-R</text>
<text x="48" y="132.9">NX</text>
<text x="51.7" y="132.9">Expansion</text>
<text x="104.3" y="134.2">ETH-R</text>
<text x="104.3" y="136.8">HD-G</text>
<text x="104.3" y="141.8">CPU-G</text>
<text x="104.3" y="139.3">HD-R</text>
<text x="104.3" y="144.4">CPU-R</text>
<text x="104.3" y="149.5">USR-R</text>
<text x="104.3" y="146.9">USR-G</text>
<text x="104.3" y="152">PC_LED-</text>
<text x="101.8" y="167.2">MountingHole</text>
<text x="102.6" y="164.7">H1</text>
<text x="101.8" y="173.6">MountingHole</text>
<text x="102.6" y="171">H4</text>
<text x="101.8" y="179.9">MountingHole</text>
<text x="102.6" y="177.4">H3</text>
<text x="102.6" y="183.7">H5</text>
<text x="101.8" y="186.3">MountingHole</text>
<text x="102.6" y="190.1">H2</text>
<text x="45" y="193.9">GND</text>
<text x="60.2" y="193.9">GND</text>
<text x="101.8" y="192.6">MountingHole</text>
</g>
<g font-size="1.8" fill="#a90000">
<text x="163.8" y="25.1">2</text>
<text x="163.8" y="27.7">3</text>
<text x="135.8" y="34">1</text>
<text x="135.8" y="36.6">2</text>
<text x="135.8" y="39.1">3</text>
<text x="135.8" y="41.7">4</text>
<text x="135.8" y="44.2">5</text>
<text x="135.8" y="46.7">6</text>
<text x="135.8" y="49.3">7</text>
<text x="53.3" y="83.6">1</text>
<text x="53.3" y="86.1">2</text>
<text x="53.3" y="88.6">3</text>
<text x="232.3" y="86.1">1</text>
<text x="232.3" y="88.6">2</text>
<text x="53.3" y="91.2">4</text>
<text x="232.3" y="93.7">1</text>
<text x="232.3" y="96.3">2</text>
<text x="49.5" y="135.6">1</text>
<text x="58.3" y="135.6">2</text>
<text x="49.5" y="138.2">3</text>
<text x="49.5" y="140.7">5</text>
<text x="49.5" y="143.3">7</text>
<text x="58.3" y="138.2">4</text>
<text x="58.3" y="140.7">6</text>
<text x="58.3" y="143.3">8</text>
<text x="48.9" y="148.3">11</text>
<text x="49.5" y="145.8">9</text>
<text x="57.7" y="145.8">10</text>
<text x="57.7" y="148.3">12</text>
<text x="48.9" y="150.9">13</text>
<text x="48.9" y="153.4">15</text>
<text x="48.9" y="156">17</text>
<text x="57.7" y="150.9">14</text>
<text x="57.7" y="153.4">16</text>
<text x="57.7" y="156">18</text>
<text x="48.9" y="158.5">19</text>
<text x="48.9" y="161">21</text>
<text x="57.7" y="158.5">20</text>
<text x="57.7" y="161">22</text>
<text x="48.9" y="163.6">23</text>
<text x="48.9" y="166.1">25</text>
<text x="57.7" y="163.6">24</text>
<text x="57.7" y="166.1">26</text>
<text x="48.9" y="168.7">27</text>
<text x="48.9" y="171.2">29</text>
<text x="48.9" y="173.7">31</text>
<text x="57.7" y="168.7">28</text>
<text x="57.7" y="171.2">30</text>
<text x="57.7" y="173.7">32</text>
<text x="48.9" y="176.3">33</text>
<text x="48.9" y="178.8">35</text>
<text x="57.7" y="176.3">34</text>
<text x="57.7" y="178.8">36</text>
<text x="48.9" y="181.4">37</text>
<text x="48.9" y="183.9">39</text>
<text x="57.7" y="181.4">38</text>
<text x="57.7" y="183.9">40</text>
</g>
<g font-size="1.8" fill="#0f0f0f">
<text x="139.7" y="33.9">NX_PC_LED-</text>
<text x="139.7" y="36.5">UART2_RXD</text>
<text x="139.7" y="41.6">SYS_RST_RCV_RTN</text>
<text x="139.7" y="39">UART2_TXD</text>
<text x="139.7" y="44.1">~{SYS_RESET}</text>
<text x="139.7" y="46.6">SYS_RST_RCV_RTN</text>
<text x="139.7" y="49.2">~{REC}</text>
<text x="218" y="86">CAN-NX_H+</text>
<text x="218.3" y="88.6">CAN-NX_L-</text>
<text x="84.8" y="115.2">SPI0_SCK</text>
<text x="84.8" y="117.8">SPI0_CS1</text>
<text x="86.9" y="120.3">GPIO01</text>
<text x="86.9" y="125.4">GPIO11</text>
<text x="86.9" y="122.8">GPIO07</text>
<text x="86.9" y="130.5">GPIO12</text>
<text x="86.9" y="127.9">GPIO13</text>
<text x="64.8" y="135.5">5V</text>
<text x="83.9" y="135.5">SPI0_MOSI</text>
<text x="86.9" y="133">GPIO09</text>
<text x="35.4" y="138.1">I2C1_SDA</text>
<text x="35.5" y="140.6">I2C1_SCL</text>
<text x="37.4" y="143.2">GPIO09</text>
<text x="64.8" y="143.2">UART1_TXD</text>
<text x="64.8" y="138.1">5V</text>
<text x="83.9" y="143.2">SPI0_MISO</text>
<text x="83.9" y="138.1">SPI1_MISO</text>
<text x="84.8" y="140.6">SPI1_CS0</text>
<text x="34" y="148.2">UART1_RTS</text>
<text x="64.8" y="145.7">UART1_RXD</text>
<text x="64.8" y="148.2">I2S0_SCLK</text>
<text x="83.8" y="148.2">I2S0_SCLK</text>
<text x="84.8" y="145.7">SPI1_SCK</text>
<text x="35.2" y="150.8">SPI1_SCK</text>
<text x="37.4" y="153.3">GPIO12</text>
<text x="64.8" y="153.3">SPI3_CS1</text>
<text x="64.8" y="155.9">SPI3_CS0</text>
<text x="81.7" y="150.8">NX_PC_LED-</text>
<text x="34.4" y="158.4">SPI0_MOSI</text>
<text x="34.4" y="160.9">SPI0_MISO</text>
<text x="64.8" y="160.9">SPI1_MISO</text>
<text x="35.2" y="163.5">SPI0_SCK</text>
<text x="64.8" y="166">SPI0_CS1</text>
<text x="64.8" y="163.5">SPI1_CS0</text>
<text x="35.4" y="168.6">I2C0_SDA</text>
<text x="37.4" y="171.1">GPIO01</text>
<text x="37.4" y="173.6">GPIO11</text>
<text x="64.8" y="173.6">GPIO07</text>
<text x="64.8" y="168.6">I2C0_SCL</text>
<text x="36.7" y="178.7">I2S0_FS</text>
<text x="37.4" y="176.2">GPIO13</text>
<text x="64.8" y="178.7">UART1_CTS</text>
<text x="34.4" y="181.3">SPI1_MOSI</text>
<text x="64.8" y="181.3">I2S0_DIN</text>
<text x="64.8" y="183.8">I2S0_DOUT</text>
</g>
<g font-size="1.8" fill="#0000c2">
<text x="117.1" y="41.7">SYS_RESET_RTN</text>
<text x="121.3" y="36.6">UART2_RXD</text>
<text x="121.6" y="39.1">UART2_TXD</text>
<text x="110.6" y="46.7">FORCE_RECOVERY_RTN</text>
<text x="121.7" y="44.2">~{SYS_RESET}</text>
<text x="115.2" y="49.3">~{FORCE_RECOVERY}</text>
</g>
<g font-size="1.8" fill="#725600">
<text x="104.1" y="77.9">File:</text>
<text x="109.4" y="77.9">nx-can.kicad_sch</text>
<text x="104.1" y="108.4">File:</text>
<text x="109.4" y="108.4">LEDs.kicad_sch</text>
</g>
<g font-size="1.8" fill="#840084">
<text x="168.2" y="80.9">2/3</text>
<text x="166.9" y="111.4">3/3</text>
</g>
</svg>
